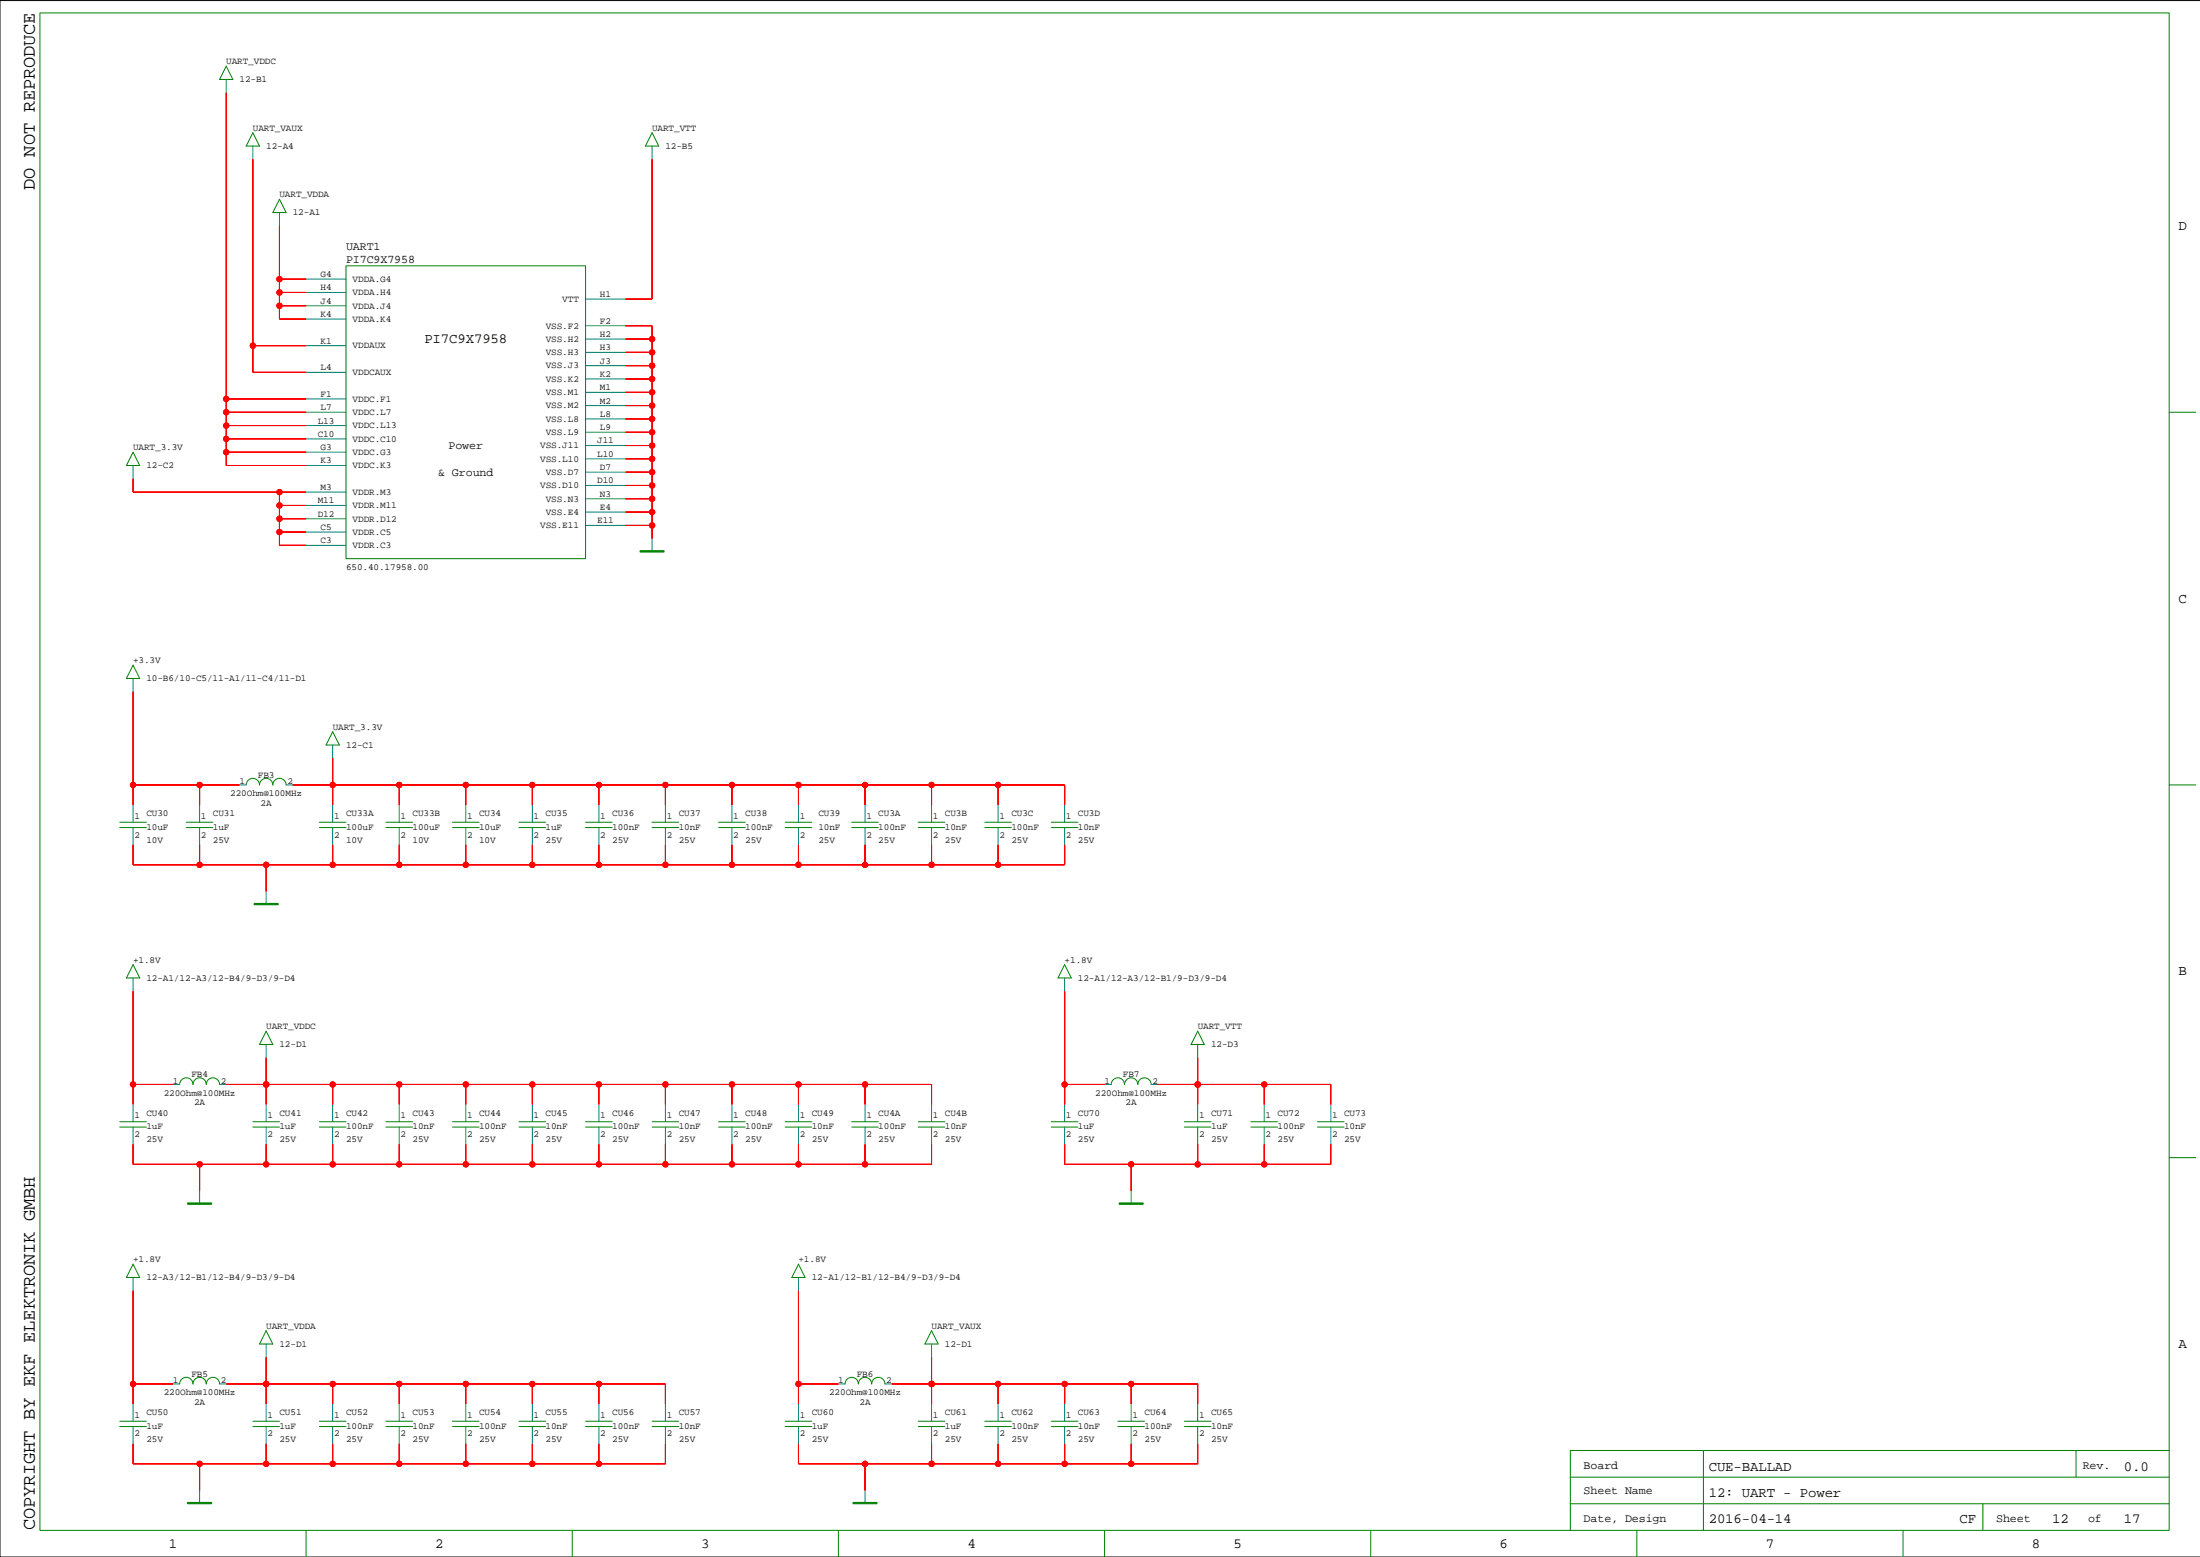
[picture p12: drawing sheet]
<svg xmlns="http://www.w3.org/2000/svg" width="420mm" height="297mm" viewBox="0 0 420 297" stroke-linecap="round" stroke-linejoin="round" font-family="sans-serif">
<path d="M419.9 .1h-419.9v296.9h419.9" fill="none" stroke="#000" stroke-width=".19"/>
<g fill="none" stroke="#008200" stroke-width=".19">
<path d="M7.6 2.5h406.3v289.5h-406.3zM43.2 12.6l1.2 2.6h-2.5zM48.2 25.3l1.3 2.6h-2.5zM53.3 38l1.3 2.6h-2.5zM124.4 25.3l1.3 2.6h-2.5zM413.9 78.6h5.1M25.4 86.3l1.3 2.5h-2.6zM25.4 126.9l1.3 2.5h-2.6zM63.5 139.6l1.3 2.5h-2.6zM413.9 149.8h5.1M25.4 184l1.3 2.6h-2.6zM50.8 196.7l1.3 2.6h-2.6z"/>
<path d="M203.2 184l1.2 2.6h-2.5zM228.5 196.7l1.3 2.6h-2.5zM413.9 220.9h5.1M25.4 241.2l1.3 2.5h-2.6zM50.8 253.9l1.3 2.5h-2.6zM152.4 241.2l1.2 2.5h-2.5zM177.8 253.9l1.2 2.5h-2.5zM325 276.7v15.3M396.1 276.7v5.1M413.9 276.7h-114.2v15.3M58.4 292v5M109.2 292v5"/>
<path d="M160 292v5M210.8 292v5M261.6 292v5M299.7 281.8h114.2M299.7 286.9h114.2M312.3 292v5M363.1 292v5M378.4 286.9v5.1"/>
</g>
<g fill="none" stroke="#008080" stroke-width=".19">
<path d="M43.2 15.2v2.5M48.2 27.9v2.5M124.4 27.9v2.5M53.3 40.6v2.5M58.4 53.3h7.6M58.4 55.8h7.6M58.4 58.3h7.6M111.7 57.1h7.7M58.4 66h7.6M58.4 71h7.6M58.4 76.1h7.6M58.4 78.6h7.6"/>
<path d="M58.4 60.9h7.6M111.7 62.1h7.7M111.7 64.7h7.7M111.7 67.2h7.7M111.7 69.8h7.7M111.7 72.3h7.7M111.7 74.8h7.7M111.7 77.4h7.7M111.7 79.9h7.7M25.4 88.8v2.5M58.4 83.7h7.6M58.4 86.3h7.6"/>
<path d="M58.4 88.8h7.6M58.4 93.9h7.6M58.4 96.4h7.6M58.4 99h7.6M58.4 81.2h7.6M111.7 82.5h7.7M111.7 85h7.7M111.7 87.5h7.7M111.7 90.1h7.7M111.7 92.6h7.7M111.7 95.2h7.7M111.7 97.7h7.7"/>
<path d="M58.4 101.5h7.6M58.4 104h7.6M111.7 100.2h7.7M124.4 102.8v2.3M25.4 129.4v2.6M25.4 153.6v3.3M25.4 157.9v3.3M38.1 153.6v3.3M38.1 157.9v3.3M45.7 149.8h1.3M54.6 149.8h1.3M63.5 142.1v2.6"/>
<path d="M63.5 153.6v3.3M63.5 157.9v3.3M76.2 153.6v3.3M76.2 157.9v3.3M88.9 153.6v3.3M88.9 157.9v3.3M101.6 153.6v3.3M101.6 157.9v3.3M114.3 153.6v3.3M114.3 157.9v3.3M127 153.6v3.3M127 157.9v3.3"/>
<path d="M139.7 153.6v3.3M139.7 157.9v3.3M152.4 153.6v3.3M152.4 157.9v3.3M165.1 153.6v3.3M165.1 157.9v3.3M177.8 153.6v3.3M177.8 157.9v3.3M190.5 153.6v3.3M190.5 157.9v3.3M203.2 153.6v3.3M203.2 157.9v3.3"/>
<path d="M50.8 170.1v2.3M25.4 186.6v2.5M50.8 199.3v2.5M203.2 186.6v2.5M228.5 199.3v2.5M25.4 210.7v3.3M25.4 215v3.3M33 206.9h1.3M41.9 206.9h1.3M50.8 210.7v3.3M50.8 215v3.3M63.5 210.7v3.3"/>
<path d="M63.5 215v3.3M76.2 210.7v3.3M76.2 215v3.3M88.9 210.7v3.3M88.9 215v3.3M101.6 210.7v3.3M101.6 215v3.3M114.3 210.7v3.3M114.3 215v3.3M127 210.7v3.3M127 215v3.3M139.7 210.7v3.3"/>
<path d="M139.7 215v3.3M152.4 210.7v3.3M152.4 215v3.3M165.1 210.7v3.3M165.1 215v3.3M177.8 210.7v3.3M177.8 215v3.3M203.2 210.7v3.3M203.2 215v3.3M210.8 206.9h1.2M219.7 206.9h1.2M228.5 210.7v3.3"/>
<path d="M228.5 215v3.3M241.2 210.7v3.3M241.2 215v3.3M253.9 210.7v3.3M253.9 215v3.3M38.1 227.2v2.3M215.9 227.2v2.3M25.4 243.7v2.6M50.8 256.4v2.5M152.4 243.7v2.6M177.8 256.4v2.5M25.4 267.8v3.3"/>
<path d="M25.4 272.2v3.3M33 264h1.3M41.9 264h1.3M50.8 267.8v3.3M50.8 272.2v3.3M63.5 267.8v3.3M63.5 272.2v3.3M76.2 267.8v3.3M76.2 272.2v3.3M88.9 267.8v3.3M88.9 272.2v3.3M101.6 267.8v3.3"/>
<path d="M101.6 272.2v3.3M114.3 267.8v3.3M114.3 272.2v3.3M127 267.8v3.3M127 272.2v3.3M152.4 267.8v3.3M152.4 272.2v3.3M160 264h1.3M168.9 264h1.2M177.8 267.8v3.3M177.8 272.2v3.3M190.5 267.8v3.3"/>
<path d="M190.5 272.2v3.3M203.2 267.8v3.3M203.2 272.2v3.3M215.9 267.8v3.3M215.9 272.2v3.3M228.5 267.8v3.3M228.5 272.2v3.3M38.1 284.3v2.3M165.1 284.3v2.3"/>
</g>
<g fill="#008000" stroke="#008000" stroke-width=".19">
<path d="M122.1 105.1h4.6v.2h-4.6z" fill-rule="evenodd"/>
<path d="M48.5 172.4h4.6v.2h-4.6z" fill-rule="evenodd"/>
<path d="M35.8 229.5h4.6v.2h-4.6z" fill-rule="evenodd"/>
<path d="M35.8 286.6h4.6v.3h-4.6z" fill-rule="evenodd"/>
<path d="M162.8 286.6h4.5v.3h-4.5z" fill-rule="evenodd"/>
<path d="M213.6 229.5h4.5v.2h-4.5z" fill-rule="evenodd"/>
</g>
<g fill="none" stroke="#008000" stroke-width=".19">
<path d="M66 50.7h45.7v55.9h-45.7zM22.9 157.9h5M22.9 156.9h5M35.6 157.9h5M35.6 156.9h5M47 149.8a1.27 1.27 0 0 1 1.2-1.3 1.27 1.27 0 0 1 1.3 1.3 1.27 1.27 0 0 1 1.3-1.3 1.27 1.27 0 0 1 1.3 1.3 1.27 1.27 0 0 1 1.2-1.3 1.27 1.27 0 0 1 1.3 1.3M60.9 157.9h5.1M60.9 156.9h5.1M73.6 157.9h5.1M73.6 156.9h5.1M86.3 157.9h5.1M86.3 156.9h5.1"/>
<path d="M99 157.9h5.1M99 156.9h5.1M111.7 157.9h5.1M111.7 156.9h5.1M124.4 157.9h5.1M124.4 156.9h5.1M137.1 157.9h5.1M137.1 156.9h5.1M149.8 157.9h5.1M149.8 156.9h5.1M162.5 157.9h5.1M162.5 156.9h5.1"/>
<path d="M175.2 157.9h5.1M175.2 156.9h5.1M187.9 157.9h5.1M187.9 156.9h5.1M200.6 157.9h5.1M200.6 156.9h5.1M22.9 215h5M22.9 214h5M34.3 206.9a1.27 1.27 0 0 1 1.3-1.3 1.27 1.27 0 0 1 1.2 1.3 1.27 1.27 0 0 1 1.3-1.3 1.27 1.27 0 0 1 1.3 1.3 1.27 1.27 0 0 1 1.2-1.3 1.27 1.27 0 0 1 1.3 1.3M48.2 215h5.1M48.2 214h5.1M60.9 215h5.1"/>
<path d="M60.9 214h5.1M73.6 215h5.1M73.6 214h5.1M86.3 215h5.1M86.3 214h5.1M99 215h5.1M99 214h5.1M111.7 215h5.1M111.7 214h5.1M124.4 215h5.1M124.4 214h5.1M137.1 215h5.1"/>
<path d="M137.1 214h5.1M149.8 215h5.1M149.8 214h5.1M162.5 215h5.1M162.5 214h5.1M175.2 215h5.1M175.2 214h5.1M200.6 215h5.1M200.6 214h5.1M212 206.9a1.27 1.27 0 0 1 1.3-1.3 1.27 1.27 0 0 1 1.3 1.3 1.27 1.27 0 0 1 1.3-1.3 1.27 1.27 0 0 1 1.2 1.3 1.27 1.27 0 0 1 1.3-1.3 1.27 1.27 0 0 1 1.3 1.3M226 215h5.1M226 214h5.1"/>
<path d="M238.7 215h5.1M238.7 214h5.1M251.4 215h5.1M251.4 214h5.1M22.9 272.2h5M22.9 271.1h5M34.3 264a1.27 1.27 0 0 1 1.3-1.2 1.27 1.27 0 0 1 1.2 1.2 1.27 1.27 0 0 1 1.3-1.2 1.27 1.27 0 0 1 1.3 1.2 1.27 1.27 0 0 1 1.2-1.2 1.27 1.27 0 0 1 1.3 1.2M48.2 272.2h5.1M48.2 271.1h5.1M60.9 272.2h5.1M60.9 271.1h5.1M73.6 272.2h5.1"/>
<path d="M73.6 271.1h5.1M86.3 272.2h5.1M86.3 271.1h5.1M99 272.2h5.1M99 271.1h5.1M111.7 272.2h5.1M111.7 271.1h5.1M124.4 272.2h5.1M124.4 271.1h5.1M149.8 272.2h5.1M149.8 271.1h5.1M161.3 264a1.27 1.27 0 0 1 1.2-1.2 1.27 1.27 0 0 1 1.3 1.2 1.27 1.27 0 0 1 1.3-1.2 1.27 1.27 0 0 1 1.2 1.2 1.27 1.27 0 0 1 1.3-1.2 1.27 1.27 0 0 1 1.3 1.2"/>
<path d="M175.2 272.2h5.1M175.2 271.1h5.1M187.9 272.2h5.1M187.9 271.1h5.1M200.6 272.2h5.1M200.6 271.1h5.1M213.3 272.2h5.1M213.3 271.1h5.1M226 272.2h5.1M226 271.1h5.1"/>
</g>
<g fill="#f00" stroke="#f00" stroke-width=".19">
<path d="M53.3 104h5.1z" fill-rule="evenodd"/>
<path d="M53.3 101.5v2.5z" fill-rule="evenodd"/>
<path d="M53.3 96.4h5.1z" fill-rule="evenodd"/>
<path d="M25.4 91.3v2.6z" fill-rule="evenodd"/>
<path d="M25.4 93.9h27.9z" fill-rule="evenodd"/>
<path d="M53.3 93.9h5.1z" fill-rule="evenodd"/>
<path d="M53.3 93.9v2.5z" fill-rule="evenodd"/>
<path d="M53.3 96.4v2.6z" fill-rule="evenodd"/>
<path d="M53.3 99h5.1z" fill-rule="evenodd"/>
<path d="M53.3 99v2.5z" fill-rule="evenodd"/>
<path d="M53.3 101.5h5.1z" fill-rule="evenodd"/>
<path d="M124.4 100.2v2.6z" fill-rule="evenodd"/>
<path d="M119.4 64.7h5z" fill-rule="evenodd"/>
<path d="M124.4 64.7v2.5z" fill-rule="evenodd"/>
<path d="M119.4 67.2h5z" fill-rule="evenodd"/>
<path d="M124.4 67.2v2.6z" fill-rule="evenodd"/>
<path d="M119.4 69.8h5z" fill-rule="evenodd"/>
<path d="M124.4 69.8v2.5z" fill-rule="evenodd"/>
<path d="M119.4 72.3h5z" fill-rule="evenodd"/>
<path d="M124.4 72.3v2.5z" fill-rule="evenodd"/>
<path d="M119.4 62.1h5z" fill-rule="evenodd"/>
<path d="M124.4 62.1v2.6z" fill-rule="evenodd"/>
<path d="M119.4 74.8h5z" fill-rule="evenodd"/>
<path d="M124.4 74.8v2.6z" fill-rule="evenodd"/>
<path d="M119.4 77.4h5z" fill-rule="evenodd"/>
<path d="M124.4 77.4v2.5z" fill-rule="evenodd"/>
<path d="M119.4 79.9h5z" fill-rule="evenodd"/>
<path d="M124.4 79.9v2.6z" fill-rule="evenodd"/>
<path d="M119.4 82.5h5z" fill-rule="evenodd"/>
<path d="M124.4 82.5v2.5z" fill-rule="evenodd"/>
<path d="M119.4 85h5z" fill-rule="evenodd"/>
<path d="M124.4 85v2.5z" fill-rule="evenodd"/>
<path d="M119.4 87.5h5z" fill-rule="evenodd"/>
<path d="M124.4 87.5v2.6z" fill-rule="evenodd"/>
<path d="M119.4 90.1h5z" fill-rule="evenodd"/>
<path d="M124.4 90.1v2.5z" fill-rule="evenodd"/>
<path d="M119.4 92.6h5z" fill-rule="evenodd"/>
<path d="M124.4 92.6v2.6z" fill-rule="evenodd"/>
<path d="M119.4 95.2h5z" fill-rule="evenodd"/>
<path d="M124.4 95.2v2.5z" fill-rule="evenodd"/>
<path d="M119.4 97.7h5z" fill-rule="evenodd"/>
<path d="M124.4 97.7v2.5z" fill-rule="evenodd"/>
<path d="M119.4 100.2h5z" fill-rule="evenodd"/>
<path d="M53.3 58.3h5.1z" fill-rule="evenodd"/>
<path d="M53.3 58.3v2.6z" fill-rule="evenodd"/>
<path d="M53.3 55.8h5.1z" fill-rule="evenodd"/>
<path d="M53.3 55.8v2.5z" fill-rule="evenodd"/>
<path d="M53.3 53.3h5.1z" fill-rule="evenodd"/>
<path d="M53.3 53.3v2.5z" fill-rule="evenodd"/>
<path d="M53.3 43.1v10.2z" fill-rule="evenodd"/>
<path d="M53.3 60.9h5.1z" fill-rule="evenodd"/>
<path d="M124.4 30.4v26.7z" fill-rule="evenodd"/>
<path d="M119.4 57.1h5z" fill-rule="evenodd"/>
<path d="M43.2 17.7v58.4z" fill-rule="evenodd"/>
<path d="M43.2 78.6h15.2z" fill-rule="evenodd"/>
<path d="M43.2 78.6v2.6z" fill-rule="evenodd"/>
<path d="M43.2 81.2h15.2z" fill-rule="evenodd"/>
<path d="M43.2 81.2v2.5z" fill-rule="evenodd"/>
<path d="M43.2 83.7h15.2z" fill-rule="evenodd"/>
<path d="M43.2 83.7v2.6z" fill-rule="evenodd"/>
<path d="M43.2 86.3h15.2z" fill-rule="evenodd"/>
<path d="M43.2 86.3v2.5z" fill-rule="evenodd"/>
<path d="M43.2 88.8h15.2z" fill-rule="evenodd"/>
<path d="M43.2 76.1v2.5z" fill-rule="evenodd"/>
<path d="M43.2 76.1h15.2z" fill-rule="evenodd"/>
<path d="M48.2 66h10.2z" fill-rule="evenodd"/>
<path d="M48.2 66v5z" fill-rule="evenodd"/>
<path d="M48.2 71h10.2z" fill-rule="evenodd"/>
<path d="M48.2 30.4v35.6z" fill-rule="evenodd"/>
<path d="M25.4 132v17.8z" fill-rule="evenodd"/>
<path d="M38.1 149.8v3.8z" fill-rule="evenodd"/>
<path d="M25.4 149.8h12.7z" fill-rule="evenodd"/>
<path d="M38.1 149.8h7.6z" fill-rule="evenodd"/>
<path d="M25.4 149.8v3.8z" fill-rule="evenodd"/>
<path d="M25.4 189.1v17.8z" fill-rule="evenodd"/>
<path d="M25.4 206.9v3.8z" fill-rule="evenodd"/>
<path d="M25.4 206.9h7.6z" fill-rule="evenodd"/>
<path d="M25.4 246.3v17.7z" fill-rule="evenodd"/>
<path d="M25.4 264v3.8z" fill-rule="evenodd"/>
<path d="M25.4 264h7.6z" fill-rule="evenodd"/>
<path d="M152.4 264v3.8z" fill-rule="evenodd"/>
<path d="M152.4 264h7.6z" fill-rule="evenodd"/>
<path d="M152.4 246.3v17.7z" fill-rule="evenodd"/>
<path d="M190.5 275.5v3.8z" fill-rule="evenodd"/>
<path d="M177.8 275.5v3.8z" fill-rule="evenodd"/>
<path d="M165.1 279.3v5z" fill-rule="evenodd"/>
<path d="M152.4 275.5v3.8z" fill-rule="evenodd"/>
<path d="M152.4 279.3h12.7z" fill-rule="evenodd"/>
<path d="M165.1 279.3h12.7z" fill-rule="evenodd"/>
<path d="M177.8 279.3h12.7z" fill-rule="evenodd"/>
<path d="M190.5 279.3h12.7z" fill-rule="evenodd"/>
<path d="M215.9 275.5v3.8z" fill-rule="evenodd"/>
<path d="M228.5 275.5v3.8z" fill-rule="evenodd"/>
<path d="M215.9 279.3h12.6z" fill-rule="evenodd"/>
<path d="M203.2 279.3h12.7z" fill-rule="evenodd"/>
<path d="M203.2 275.5v3.8z" fill-rule="evenodd"/>
<path d="M228.5 264v3.8z" fill-rule="evenodd"/>
<path d="M215.9 264h12.6z" fill-rule="evenodd"/>
<path d="M203.2 264v3.8z" fill-rule="evenodd"/>
<path d="M190.5 264v3.8z" fill-rule="evenodd"/>
<path d="M177.8 264v3.8z" fill-rule="evenodd"/>
<path d="M170.1 264h7.7z" fill-rule="evenodd"/>
<path d="M177.8 258.9v5.1z" fill-rule="evenodd"/>
<path d="M177.8 264h12.7z" fill-rule="evenodd"/>
<path d="M190.5 264h12.7z" fill-rule="evenodd"/>
<path d="M203.2 264h12.7z" fill-rule="evenodd"/>
<path d="M215.9 264v3.8z" fill-rule="evenodd"/>
<path d="M203.2 189.1v17.8z" fill-rule="evenodd"/>
<path d="M203.2 206.9v3.8z" fill-rule="evenodd"/>
<path d="M203.2 206.9h7.6z" fill-rule="evenodd"/>
<path d="M241.2 218.3v3.8z" fill-rule="evenodd"/>
<path d="M228.5 218.3v3.8z" fill-rule="evenodd"/>
<path d="M215.9 222.1v5.1z" fill-rule="evenodd"/>
<path d="M203.2 218.3v3.8z" fill-rule="evenodd"/>
<path d="M203.2 222.1h12.7z" fill-rule="evenodd"/>
<path d="M215.9 222.1h12.6z" fill-rule="evenodd"/>
<path d="M228.5 222.1h12.7z" fill-rule="evenodd"/>
<path d="M241.2 222.1h12.7z" fill-rule="evenodd"/>
<path d="M253.9 218.3v3.8z" fill-rule="evenodd"/>
<path d="M241.2 206.9v3.8z" fill-rule="evenodd"/>
<path d="M220.9 206.9h7.6z" fill-rule="evenodd"/>
<path d="M228.5 201.8v5.1z" fill-rule="evenodd"/>
<path d="M228.5 206.9v3.8z" fill-rule="evenodd"/>
<path d="M228.5 206.9h12.7z" fill-rule="evenodd"/>
<path d="M241.2 206.9h12.7z" fill-rule="evenodd"/>
<path d="M253.9 206.9v3.8z" fill-rule="evenodd"/>
<path d="M101.6 279.3h12.7z" fill-rule="evenodd"/>
<path d="M127 275.5v3.8z" fill-rule="evenodd"/>
<path d="M114.3 279.3h12.7z" fill-rule="evenodd"/>
<path d="M114.3 275.5v3.8z" fill-rule="evenodd"/>
<path d="M88.9 275.5v3.8z" fill-rule="evenodd"/>
<path d="M76.2 275.5v3.8z" fill-rule="evenodd"/>
<path d="M63.5 275.5v3.8z" fill-rule="evenodd"/>
<path d="M50.8 275.5v3.8z" fill-rule="evenodd"/>
<path d="M38.1 279.3v5z" fill-rule="evenodd"/>
<path d="M25.4 275.5v3.8z" fill-rule="evenodd"/>
<path d="M25.4 279.3h12.7z" fill-rule="evenodd"/>
<path d="M38.1 279.3h12.7z" fill-rule="evenodd"/>
<path d="M50.8 279.3h12.7z" fill-rule="evenodd"/>
<path d="M63.5 279.3h12.7z" fill-rule="evenodd"/>
<path d="M76.2 279.3h12.7z" fill-rule="evenodd"/>
<path d="M88.9 279.3h12.7z" fill-rule="evenodd"/>
<path d="M101.6 275.5v3.8z" fill-rule="evenodd"/>
<path d="M114.3 264v3.8z" fill-rule="evenodd"/>
<path d="M101.6 264h12.7z" fill-rule="evenodd"/>
<path d="M114.3 264h12.7z" fill-rule="evenodd"/>
<path d="M127 264v3.8z" fill-rule="evenodd"/>
<path d="M101.6 264v3.8z" fill-rule="evenodd"/>
<path d="M88.9 264h12.7z" fill-rule="evenodd"/>
<path d="M88.9 264v3.8z" fill-rule="evenodd"/>
<path d="M76.2 264h12.7z" fill-rule="evenodd"/>
<path d="M76.2 264v3.8z" fill-rule="evenodd"/>
<path d="M63.5 264h12.7z" fill-rule="evenodd"/>
<path d="M63.5 264v3.8z" fill-rule="evenodd"/>
<path d="M50.8 264h12.7z" fill-rule="evenodd"/>
<path d="M50.8 264v3.8z" fill-rule="evenodd"/>
<path d="M43.2 264h7.6z" fill-rule="evenodd"/>
<path d="M50.8 258.9v5.1z" fill-rule="evenodd"/>
<path d="M165.1 218.3v3.8z" fill-rule="evenodd"/>
<path d="M152.4 222.1h12.7z" fill-rule="evenodd"/>
<path d="M165.1 222.1h12.7z" fill-rule="evenodd"/>
<path d="M177.8 218.3v3.8z" fill-rule="evenodd"/>
<path d="M114.3 218.3v3.8z" fill-rule="evenodd"/>
<path d="M101.6 218.3v3.8z" fill-rule="evenodd"/>
<path d="M88.9 218.3v3.8z" fill-rule="evenodd"/>
<path d="M76.2 218.3v3.8z" fill-rule="evenodd"/>
<path d="M63.5 218.3v3.8z" fill-rule="evenodd"/>
<path d="M50.8 218.3v3.8z" fill-rule="evenodd"/>
<path d="M38.1 222.1v5.1z" fill-rule="evenodd"/>
<path d="M25.4 218.3v3.8z" fill-rule="evenodd"/>
<path d="M25.4 222.1h12.7z" fill-rule="evenodd"/>
<path d="M38.1 222.1h12.7z" fill-rule="evenodd"/>
<path d="M50.8 222.1h12.7z" fill-rule="evenodd"/>
<path d="M63.5 222.1h12.7z" fill-rule="evenodd"/>
<path d="M76.2 222.1h12.7z" fill-rule="evenodd"/>
<path d="M88.9 222.1h12.7z" fill-rule="evenodd"/>
<path d="M101.6 222.1h12.7z" fill-rule="evenodd"/>
<path d="M114.3 222.1h12.7z" fill-rule="evenodd"/>
<path d="M152.4 218.3v3.8z" fill-rule="evenodd"/>
<path d="M139.7 222.1h12.7z" fill-rule="evenodd"/>
<path d="M139.7 218.3v3.8z" fill-rule="evenodd"/>
<path d="M127 222.1h12.7z" fill-rule="evenodd"/>
<path d="M127 218.3v3.8z" fill-rule="evenodd"/>
<path d="M165.1 206.9v3.8z" fill-rule="evenodd"/>
<path d="M177.8 206.9v3.8z" fill-rule="evenodd"/>
<path d="M165.1 206.9h12.7z" fill-rule="evenodd"/>
<path d="M152.4 206.9h12.7z" fill-rule="evenodd"/>
<path d="M43.2 206.9h7.6z" fill-rule="evenodd"/>
<path d="M50.8 201.8v5.1z" fill-rule="evenodd"/>
<path d="M50.8 206.9v3.8z" fill-rule="evenodd"/>
<path d="M50.8 206.9h12.7z" fill-rule="evenodd"/>
<path d="M63.5 206.9v3.8z" fill-rule="evenodd"/>
<path d="M63.5 206.9h12.7z" fill-rule="evenodd"/>
<path d="M76.2 206.9v3.8z" fill-rule="evenodd"/>
<path d="M76.2 206.9h12.7z" fill-rule="evenodd"/>
<path d="M88.9 206.9v3.8z" fill-rule="evenodd"/>
<path d="M88.9 206.9h12.7z" fill-rule="evenodd"/>
<path d="M101.6 206.9v3.8z" fill-rule="evenodd"/>
<path d="M101.6 206.9h12.7z" fill-rule="evenodd"/>
<path d="M114.3 206.9v3.8z" fill-rule="evenodd"/>
<path d="M114.3 206.9h12.7z" fill-rule="evenodd"/>
<path d="M127 206.9v3.8z" fill-rule="evenodd"/>
<path d="M127 206.9h12.7z" fill-rule="evenodd"/>
<path d="M139.7 206.9v3.8z" fill-rule="evenodd"/>
<path d="M139.7 206.9h12.7z" fill-rule="evenodd"/>
<path d="M152.4 206.9v3.8z" fill-rule="evenodd"/>
<path d="M76.2 161.2v3.8z" fill-rule="evenodd"/>
<path d="M63.5 165h12.7z" fill-rule="evenodd"/>
<path d="M63.5 161.2v3.8z" fill-rule="evenodd"/>
<path d="M25.4 161.2v3.8z" fill-rule="evenodd"/>
<path d="M25.4 165h12.7z" fill-rule="evenodd"/>
<path d="M38.1 161.2v3.8z" fill-rule="evenodd"/>
<path d="M38.1 165h12.7z" fill-rule="evenodd"/>
<path d="M50.8 165v5.1z" fill-rule="evenodd"/>
<path d="M50.8 165h12.7z" fill-rule="evenodd"/>
<path d="M76.2 165h12.7z" fill-rule="evenodd"/>
<path d="M88.9 161.2v3.8z" fill-rule="evenodd"/>
<path d="M88.9 165h12.7z" fill-rule="evenodd"/>
<path d="M101.6 161.2v3.8z" fill-rule="evenodd"/>
<path d="M101.6 165h12.7z" fill-rule="evenodd"/>
<path d="M114.3 161.2v3.8z" fill-rule="evenodd"/>
<path d="M127 161.2v3.8z" fill-rule="evenodd"/>
<path d="M139.7 161.2v3.8z" fill-rule="evenodd"/>
<path d="M152.4 161.2v3.8z" fill-rule="evenodd"/>
<path d="M165.1 161.2v3.8z" fill-rule="evenodd"/>
<path d="M177.8 161.2v3.8z" fill-rule="evenodd"/>
<path d="M203.2 161.2v3.8z" fill-rule="evenodd"/>
<path d="M190.5 165h12.7z" fill-rule="evenodd"/>
<path d="M190.5 161.2v3.8z" fill-rule="evenodd"/>
<path d="M177.8 165h12.7z" fill-rule="evenodd"/>
<path d="M165.1 165h12.7z" fill-rule="evenodd"/>
<path d="M152.4 165h12.7z" fill-rule="evenodd"/>
<path d="M139.7 165h12.7z" fill-rule="evenodd"/>
<path d="M127 165h12.7z" fill-rule="evenodd"/>
<path d="M114.3 165h12.7z" fill-rule="evenodd"/>
<path d="M76.2 149.8v3.8z" fill-rule="evenodd"/>
<path d="M63.5 149.8h12.7z" fill-rule="evenodd"/>
<path d="M203.2 149.8v3.8z" fill-rule="evenodd"/>
<path d="M190.5 149.8h12.7z" fill-rule="evenodd"/>
<path d="M88.9 149.8v3.8z" fill-rule="evenodd"/>
<path d="M76.2 149.8h12.7z" fill-rule="evenodd"/>
<path d="M101.6 149.8v3.8z" fill-rule="evenodd"/>
<path d="M101.6 149.8h12.7z" fill-rule="evenodd"/>
<path d="M114.3 149.8v3.8z" fill-rule="evenodd"/>
<path d="M88.9 149.8h12.7z" fill-rule="evenodd"/>
<path d="M127 149.8v3.8z" fill-rule="evenodd"/>
<path d="M127 149.8h12.7z" fill-rule="evenodd"/>
<path d="M139.7 149.8v3.8z" fill-rule="evenodd"/>
<path d="M114.3 149.8h12.7z" fill-rule="evenodd"/>
<path d="M152.4 149.8v3.8z" fill-rule="evenodd"/>
<path d="M139.7 149.8h12.7z" fill-rule="evenodd"/>
<path d="M165.1 149.8v3.8z" fill-rule="evenodd"/>
<path d="M152.4 149.8h12.7z" fill-rule="evenodd"/>
<path d="M177.8 149.8v3.8z" fill-rule="evenodd"/>
<path d="M165.1 149.8h12.7z" fill-rule="evenodd"/>
<path d="M190.5 149.8v3.8z" fill-rule="evenodd"/>
<path d="M177.8 149.8h12.7z" fill-rule="evenodd"/>
<path d="M63.5 144.7v5.1z" fill-rule="evenodd"/>
<path d="M55.9 149.8h7.6z" fill-rule="evenodd"/>
<path d="M63.5 149.8v3.8z" fill-rule="evenodd"/>
<circle cx="53.3" cy="93.9" r=".51"/>
<circle cx="53.3" cy="96.4" r=".51"/>
<circle cx="53.3" cy="99" r=".51"/>
<circle cx="53.3" cy="101.5" r=".51"/>
<circle cx="124.4" cy="67.2" r=".51"/>
<circle cx="124.4" cy="69.8" r=".51"/>
<circle cx="124.4" cy="72.3" r=".51"/>
<circle cx="124.4" cy="64.7" r=".51"/>
<circle cx="124.4" cy="74.8" r=".51"/>
<circle cx="124.4" cy="77.4" r=".51"/>
<circle cx="124.4" cy="79.9" r=".51"/>
<circle cx="124.4" cy="82.5" r=".51"/>
<circle cx="124.4" cy="85" r=".51"/>
<circle cx="124.4" cy="87.5" r=".51"/>
<circle cx="124.4" cy="90.1" r=".51"/>
<circle cx="124.4" cy="92.6" r=".51"/>
<circle cx="124.4" cy="95.2" r=".51"/>
<circle cx="124.4" cy="97.7" r=".51"/>
<circle cx="124.4" cy="100.2" r=".51"/>
<circle cx="53.3" cy="58.3" r=".51"/>
<circle cx="53.3" cy="55.8" r=".51"/>
<circle cx="53.3" cy="53.3" r=".51"/>
<circle cx="43.2" cy="81.2" r=".51"/>
<circle cx="43.2" cy="83.7" r=".51"/>
<circle cx="43.2" cy="86.3" r=".51"/>
<circle cx="43.2" cy="78.6" r=".51"/>
<circle cx="43.2" cy="76.1" r=".51"/>
<circle cx="48.2" cy="66" r=".51"/>
<circle cx="38.1" cy="149.8" r=".51"/>
<circle cx="25.4" cy="149.8" r=".51"/>
<circle cx="25.4" cy="206.9" r=".51"/>
<circle cx="25.4" cy="264" r=".51"/>
<circle cx="152.4" cy="264" r=".51"/>
<circle cx="165.1" cy="279.3" r=".51"/>
<circle cx="177.8" cy="279.3" r=".51"/>
<circle cx="190.5" cy="279.3" r=".51"/>
<circle cx="215.9" cy="279.3" r=".51"/>
<circle cx="203.2" cy="279.3" r=".51"/>
<circle cx="177.8" cy="264" r=".51"/>
<circle cx="190.5" cy="264" r=".51"/>
<circle cx="203.2" cy="264" r=".51"/>
<circle cx="215.9" cy="264" r=".51"/>
<circle cx="203.2" cy="206.9" r=".51"/>
<circle cx="215.9" cy="222.1" r=".51"/>
<circle cx="228.5" cy="222.1" r=".51"/>
<circle cx="241.2" cy="222.1" r=".51"/>
<circle cx="228.5" cy="206.9" r=".51"/>
<circle cx="241.2" cy="206.9" r=".51"/>
<circle cx="114.3" cy="279.3" r=".51"/>
<circle cx="38.1" cy="279.3" r=".51"/>
<circle cx="50.8" cy="279.3" r=".51"/>
<circle cx="63.5" cy="279.3" r=".51"/>
<circle cx="76.2" cy="279.3" r=".51"/>
<circle cx="88.9" cy="279.3" r=".51"/>
<circle cx="101.6" cy="279.3" r=".51"/>
<circle cx="114.3" cy="264" r=".51"/>
<circle cx="101.6" cy="264" r=".51"/>
<circle cx="88.9" cy="264" r=".51"/>
<circle cx="76.2" cy="264" r=".51"/>
<circle cx="63.5" cy="264" r=".51"/>
<circle cx="50.8" cy="264" r=".51"/>
<circle cx="165.1" cy="222.1" r=".51"/>
<circle cx="38.1" cy="222.1" r=".51"/>
<circle cx="50.8" cy="222.1" r=".51"/>
<circle cx="63.5" cy="222.1" r=".51"/>
<circle cx="76.2" cy="222.1" r=".51"/>
<circle cx="88.9" cy="222.1" r=".51"/>
<circle cx="101.6" cy="222.1" r=".51"/>
<circle cx="114.3" cy="222.1" r=".51"/>
<circle cx="152.4" cy="222.1" r=".51"/>
<circle cx="139.7" cy="222.1" r=".51"/>
<circle cx="127" cy="222.1" r=".51"/>
<circle cx="165.1" cy="206.9" r=".51"/>
<circle cx="50.8" cy="206.9" r=".51"/>
<circle cx="63.5" cy="206.9" r=".51"/>
<circle cx="76.2" cy="206.9" r=".51"/>
<circle cx="88.9" cy="206.9" r=".51"/>
<circle cx="101.6" cy="206.9" r=".51"/>
<circle cx="114.3" cy="206.9" r=".51"/>
<circle cx="127" cy="206.9" r=".51"/>
<circle cx="139.7" cy="206.9" r=".51"/>
<circle cx="152.4" cy="206.9" r=".51"/>
<circle cx="38.1" cy="165" r=".51"/>
<circle cx="50.8" cy="165" r=".51"/>
<circle cx="63.5" cy="165" r=".51"/>
<circle cx="76.2" cy="165" r=".51"/>
<circle cx="88.9" cy="165" r=".51"/>
<circle cx="101.6" cy="165" r=".51"/>
<circle cx="190.5" cy="165" r=".51"/>
<circle cx="177.8" cy="165" r=".51"/>
<circle cx="165.1" cy="165" r=".51"/>
<circle cx="152.4" cy="165" r=".51"/>
<circle cx="139.7" cy="165" r=".51"/>
<circle cx="114.3" cy="165" r=".51"/>
<circle cx="127" cy="165" r=".51"/>
<circle cx="76.2" cy="149.8" r=".51"/>
<circle cx="88.9" cy="149.8" r=".51"/>
<circle cx="101.6" cy="149.8" r=".51"/>
<circle cx="114.3" cy="149.8" r=".51"/>
<circle cx="127" cy="149.8" r=".51"/>
<circle cx="139.7" cy="149.8" r=".51"/>
<circle cx="152.4" cy="149.8" r=".51"/>
<circle cx="165.1" cy="149.8" r=".51"/>
<circle cx="177.8" cy="149.8" r=".51"/>
<circle cx="190.5" cy="149.8" r=".51"/>
<circle cx="63.5" cy="149.8" r=".51"/>
</g>
<g fill="none" stroke="#f00" stroke-width=".19">
<path d="M43.2 17.7v71.1h15.2M48.2 30.4v40.6h10.2M124.4 30.4v26.7h-5M53.3 43.1v17.8h5.1M53.3 58.3h5.1M53.3 55.8h5.1M53.3 53.3h5.1M43.2 78.6h15.2M43.2 76.1h15.2M48.2 66h10.2M119.4 62.1h5v40.7M119.4 64.7h5"/>
<path d="M119.4 67.2h5M119.4 69.8h5M119.4 72.3h5M119.4 74.8h5M119.4 77.4h5M119.4 79.9h5M25.4 91.3v2.6h33M43.2 81.2h15.2M43.2 83.7h15.2M43.2 86.3h15.2M53.3 93.9v10.1h5.1M53.3 96.4h5.1"/>
<path d="M53.3 99h5.1M119.4 82.5h5M119.4 85h5M119.4 87.5h5M119.4 90.1h5M119.4 92.6h5M119.4 95.2h5M119.4 97.7h5M53.3 101.5h5.1M119.4 100.2h5M25.4 132v21.6M25.4 149.8h20.3"/>
<path d="M38.1 149.8v3.8M55.9 149.8h147.3v3.8M63.5 144.7v8.9M76.2 149.8v3.8M88.9 149.8v3.8M101.6 149.8v3.8M114.3 149.8v3.8M127 149.8v3.8M139.7 149.8v3.8M152.4 149.8v3.8M165.1 149.8v3.8M177.8 149.8v3.8"/>
<path d="M190.5 149.8v3.8M25.4 161.2v3.8h177.8v-3.8M38.1 161.2v3.8M50.8 165v5.1M63.5 161.2v3.8M76.2 161.2v3.8M88.9 161.2v3.8M101.6 161.2v3.8M114.3 161.2v3.8M127 161.2v3.8M139.7 161.2v3.8M152.4 161.2v3.8"/>
<path d="M165.1 161.2v3.8M177.8 161.2v3.8M190.5 161.2v3.8M25.4 189.1v21.6M203.2 189.1v21.6M25.4 218.3v3.8h152.4v-3.8M25.4 206.9h7.6M43.2 206.9h134.6v3.8M50.8 206.9h.1M50.8 201.8v8.9M50.8 218.3v3.8M63.5 206.9v3.8"/>
<path d="M63.5 218.3v3.8M76.2 206.9v3.8M76.2 218.3v3.8M88.9 206.9v3.8M88.9 218.3v3.8M101.6 206.9v3.8M101.6 218.3v3.8M114.3 206.9v3.8M114.3 218.3v3.8M127 206.9v3.8M127 218.3v3.8M139.7 206.9v3.8"/>
<path d="M139.7 218.3v3.8M152.4 206.9v3.8M152.4 218.3v3.8M165.1 206.9v3.8M165.1 218.3v3.8M203.2 206.9h7.6M203.2 218.3v3.8h50.7v-3.8M220.9 206.9h33v3.8M228.5 206.9h.1M228.5 201.8v8.9M228.5 218.3v3.8M241.2 206.9v3.8"/>
<path d="M241.2 218.3v3.8M38.1 222.1v5.1M215.9 222.1v5.1M25.4 246.3v21.5M50.8 258.9v8.9M152.4 246.3v21.5M177.8 258.9v8.9M25.4 275.5v3.8h101.6v-3.8M25.4 264h7.6M38.1 279.3v5M43.2 264h83.8v3.8M50.8 264h.1"/>
<path d="M50.8 275.5v3.8M63.5 264v3.8M63.5 275.5v3.8M76.2 264v3.8M76.2 275.5v3.8M88.9 264v3.8M88.9 275.5v3.8M101.6 264v3.8M101.6 275.5v3.8M114.3 264v3.8M114.3 275.5v3.8M152.4 264h7.6"/>
<path d="M152.4 275.5v3.8h76.1v-3.8M165.1 279.3v5M170.1 264h58.4v3.8M177.8 264h.1M177.8 275.5v3.8M190.5 264v3.8M190.5 275.5v3.8M203.2 264v3.8M203.2 275.5v3.8M215.9 264v3.8M215.9 275.5v3.8"/>
<circle cx="53.3" cy="58.3" r=".51"/>
<circle cx="53.3" cy="55.8" r=".51"/>
<circle cx="53.3" cy="53.3" r=".51"/>
<circle cx="43.2" cy="78.6" r=".51"/>
<circle cx="43.2" cy="76.1" r=".51"/>
<circle cx="48.2" cy="66" r=".51"/>
<circle cx="124.4" cy="77.4" r=".51"/>
<circle cx="124.4" cy="64.7" r=".51"/>
<circle cx="124.4" cy="72.3" r=".51"/>
<circle cx="124.4" cy="79.9" r=".51"/>
<circle cx="124.4" cy="69.8" r=".51"/>
<circle cx="124.4" cy="74.8" r=".51"/>
<circle cx="124.4" cy="67.2" r=".51"/>
<circle cx="43.2" cy="86.3" r=".51"/>
<circle cx="43.2" cy="81.2" r=".51"/>
<circle cx="43.2" cy="83.7" r=".51"/>
<circle cx="53.3" cy="93.9" r=".51"/>
<circle cx="53.3" cy="99" r=".51"/>
<circle cx="53.3" cy="96.4" r=".51"/>
<circle cx="124.4" cy="92.6" r=".51"/>
<circle cx="124.4" cy="85" r=".51"/>
<circle cx="124.4" cy="87.5" r=".51"/>
<circle cx="124.4" cy="90.1" r=".51"/>
<circle cx="124.4" cy="82.5" r=".51"/>
<circle cx="124.4" cy="97.7" r=".51"/>
<circle cx="124.4" cy="95.2" r=".51"/>
<circle cx="53.3" cy="101.5" r=".51"/>
<circle cx="124.4" cy="100.2" r=".51"/>
<circle cx="25.4" cy="149.8" r=".51"/>
<circle cx="38.1" cy="149.8" r=".51"/>
<circle cx="63.5" cy="149.8" r=".51"/>
<circle cx="76.2" cy="149.8" r=".51"/>
<circle cx="88.9" cy="149.8" r=".51"/>
<circle cx="101.6" cy="149.8" r=".51"/>
<circle cx="114.3" cy="149.8" r=".51"/>
<circle cx="127" cy="149.8" r=".51"/>
<circle cx="139.7" cy="149.8" r=".51"/>
<circle cx="152.4" cy="149.8" r=".51"/>
<circle cx="165.1" cy="149.8" r=".51"/>
<circle cx="177.8" cy="149.8" r=".51"/>
<circle cx="190.5" cy="149.8" r=".51"/>
<circle cx="38.1" cy="165" r=".51"/>
<circle cx="50.8" cy="165" r=".51"/>
<circle cx="63.5" cy="165" r=".51"/>
<circle cx="76.2" cy="165" r=".51"/>
<circle cx="88.9" cy="165" r=".51"/>
<circle cx="101.6" cy="165" r=".51"/>
<circle cx="114.3" cy="165" r=".51"/>
<circle cx="127" cy="165" r=".51"/>
<circle cx="139.7" cy="165" r=".51"/>
<circle cx="152.4" cy="165" r=".51"/>
<circle cx="165.1" cy="165" r=".51"/>
<circle cx="177.8" cy="165" r=".51"/>
<circle cx="190.5" cy="165" r=".51"/>
<circle cx="25.4" cy="206.9" r=".51"/>
<circle cx="50.8" cy="206.9" r=".51"/>
<circle cx="63.5" cy="206.9" r=".51"/>
<circle cx="76.2" cy="206.9" r=".51"/>
<circle cx="88.9" cy="206.9" r=".51"/>
<circle cx="101.6" cy="206.9" r=".51"/>
<circle cx="114.3" cy="206.9" r=".51"/>
<circle cx="127" cy="206.9" r=".51"/>
<circle cx="139.7" cy="206.9" r=".51"/>
<circle cx="152.4" cy="206.9" r=".51"/>
<circle cx="165.1" cy="206.9" r=".51"/>
<circle cx="203.2" cy="206.9" r=".51"/>
<circle cx="228.5" cy="206.9" r=".51"/>
<circle cx="241.2" cy="206.9" r=".51"/>
<circle cx="38.1" cy="222.1" r=".51"/>
<circle cx="50.8" cy="222.1" r=".51"/>
<circle cx="63.5" cy="222.1" r=".51"/>
<circle cx="76.2" cy="222.1" r=".51"/>
<circle cx="88.9" cy="222.1" r=".51"/>
<circle cx="101.6" cy="222.1" r=".51"/>
<circle cx="114.3" cy="222.1" r=".51"/>
<circle cx="127" cy="222.1" r=".51"/>
<circle cx="139.7" cy="222.1" r=".51"/>
<circle cx="152.4" cy="222.1" r=".51"/>
<circle cx="165.1" cy="222.1" r=".51"/>
<circle cx="215.9" cy="222.1" r=".51"/>
<circle cx="228.5" cy="222.1" r=".51"/>
<circle cx="241.2" cy="222.1" r=".51"/>
<circle cx="25.4" cy="264" r=".51"/>
<circle cx="38.1" cy="279.3" r=".51"/>
<circle cx="50.8" cy="264" r=".51"/>
<circle cx="50.8" cy="279.3" r=".51"/>
<circle cx="63.5" cy="264" r=".51"/>
<circle cx="63.5" cy="279.3" r=".51"/>
<circle cx="76.2" cy="264" r=".51"/>
<circle cx="76.2" cy="279.3" r=".51"/>
<circle cx="88.9" cy="264" r=".51"/>
<circle cx="88.9" cy="279.3" r=".51"/>
<circle cx="101.6" cy="264" r=".51"/>
<circle cx="101.6" cy="279.3" r=".51"/>
<circle cx="114.3" cy="264" r=".51"/>
<circle cx="114.3" cy="279.3" r=".51"/>
<circle cx="152.4" cy="264" r=".51"/>
<circle cx="165.1" cy="279.3" r=".51"/>
<circle cx="177.8" cy="264" r=".51"/>
<circle cx="177.8" cy="279.3" r=".51"/>
<circle cx="190.5" cy="264" r=".51"/>
<circle cx="190.5" cy="279.3" r=".51"/>
<circle cx="203.2" cy="264" r=".51"/>
<circle cx="203.2" cy="279.3" r=".51"/>
<circle cx="215.9" cy="264" r=".51"/>
<circle cx="215.9" cy="279.3" r=".51"/>
</g>
<g font-size="3.6">
<text x="6.6" y="36.2" transform="rotate(-90 6.6 36.2)">DO NOT REPRODUCE</text>
<text x="6.6" y="292" transform="rotate(-90 6.6 292)">COPYRIGHT BY EKF ELEKTRONIK GMBH</text>
</g>
<g font-size="2.7">
<text x="415.7" y="43.9">D</text>
<text x="81" y="65.5">PI7C9X7958</text>
<text x="415.7" y="115">C</text>
<text x="415.7" y="186.1">B</text>
<text x="415.7" y="257.2">A</text>
<text x="326.1" y="280.6">CUE-BALLAD</text>
<text x="405.3" y="280.6">0.0</text>
<text x="326.1" y="285.6">12: UART - Power</text>
<text x="326.1" y="290.5">2016-04-14</text>
<text x="373.9" y="290.5">CF</text>
<text x="391.6" y="290.5">12</text>
<text x="405.3" y="290.5">17</text>
<text x="32.2" y="295.3">1</text>
<text x="83" y="295.3">2</text>
<text x="133.8" y="295.3">3</text>
<text x="184.6" y="295.3">4</text>
<text x="235.4" y="295.3">5</text>
<text x="286.2" y="295.3">6</text>
<text x="337" y="295.3">7</text>
<text x="387.7" y="295.3">8</text>
</g>
<g font-size="2.2">
<text x="66" y="47.7">UART1</text>
<text x="66" y="50.2">PI7C9X7958</text>
<text x="85.6" y="85.7">Power</text>
<text x="83.6" y="90.7">&amp; Ground</text>
<text x="302.2" y="280.2">Board</text>
<text x="397.4" y="280.2">Rev.</text>
<text x="302.2" y="285">Sheet Name</text>
<text x="302.2" y="290.3">Date, Design</text>
<text x="380.9" y="290.3">Sheet</text>
<text x="398.4" y="290.3">of</text>
</g>
<g font-size="1.8">
<text x="43.2" y="12.2">UART_VDDC</text>
<text x="45.7" y="15.7">12-B1</text>
<text x="48.2" y="24.9">UART_VAUX</text>
<text x="50.8" y="28.4">12-A4</text>
<text x="124.4" y="24.9">UART_VTT</text>
<text x="127" y="28.4">12-B5</text>
<text x="53.3" y="37.6">UART_VDDA</text>
<text x="55.9" y="41.1">12-A1</text>
<text x="61.2" y="52.9">G4</text>
<text x="67.3" y="53.8">VDDA.G4</text>
<text x="61.2" y="57.9">J4</text>
<text x="61.2" y="55.4">H4</text>
<text x="67.3" y="56.3">VDDA.H4</text>
<text x="67.3" y="58.9">VDDA.J4</text>
<text x="107.3" y="57.6">VTT</text>
<text x="114.5" y="56.7">H1</text>
<text x="61.2" y="60.5">K4</text>
<text x="61.2" y="65.6">K1</text>
<text x="67.3" y="61.4">VDDA.K4</text>
<text x="104.1" y="62.7">VSS.F2</text>
<text x="104.1" y="65.2">VSS.H2</text>
<text x="114.5" y="64.3">H2</text>
<text x="114.5" y="61.8">F2</text>
<text x="61.2" y="70.6">L4</text>
<text x="67.3" y="66.5">VDDAUX</text>
<text x="67.3" y="71.6">VDDCAUX</text>
<text x="104.1" y="67.7">VSS.H3</text>
<text x="104.1" y="70.3">VSS.J3</text>
<text x="114.5" y="71.9">K2</text>
<text x="114.5" y="69.4">J3</text>
<text x="114.5" y="66.8">H3</text>
<text x="61.2" y="75.7">F1</text>
<text x="67.3" y="76.6">VDDC.F1</text>
<text x="104.1" y="72.8">VSS.K2</text>
<text x="104.1" y="75.4">VSS.M1</text>
<text x="104.1" y="77.9">VSS.M2</text>
<text x="114.5" y="77">M2</text>
<text x="114.5" y="74.5">M1</text>
<text x="60.6" y="80.8">L13</text>
<text x="60.6" y="83.3">C10</text>
<text x="61.2" y="78.3">L7</text>
<text x="67.3" y="79.2">VDDC.L7</text>
<text x="67.3" y="81.7">VDDC.L13</text>
<text x="104.1" y="80.4">VSS.L8</text>
<text x="104.1" y="83">VSS.L9</text>
<text x="114.5" y="82.1">L9</text>
<text x="114.5" y="79.5">L8</text>
<text x="25.4" y="85.9">UART_3.3V</text>
<text x="27.9" y="89.3">12-C2</text>
<text x="61.2" y="88.4">K3</text>
<text x="61.2" y="85.9">G3</text>
<text x="67.3" y="84.3">VDDC.C10</text>
<text x="67.3" y="86.8">VDDC.G3</text>
<text x="67.3" y="89.3">VDDC.K3</text>
<text x="103.1" y="85.5">VSS.J11</text>
<text x="103.1" y="88.1">VSS.L10</text>
<text x="114" y="87.1">L10</text>
<text x="114" y="84.6">J11</text>
<text x="114.5" y="89.7">D7</text>
<text x="61.2" y="93.5">M3</text>
<text x="67.3" y="94.4">VDDR.M3</text>
<text x="103.1" y="93.1">VSS.D10</text>
<text x="104.1" y="90.6">VSS.D7</text>
<text x="104.1" y="95.7">VSS.N3</text>
<text x="114" y="92.2">D10</text>
<text x="114.5" y="94.8">N3</text>
<text x="60.6" y="98.6">D12</text>
<text x="60.6" y="96">M11</text>
<text x="61.2" y="101.1">C5</text>
<text x="67.3" y="97">VDDR.M11</text>
<text x="67.3" y="99.5">VDDR.D12</text>
<text x="103.1" y="100.8">VSS.E11</text>
<text x="104.1" y="98.2">VSS.E4</text>
<text x="114" y="99.8">E11</text>
<text x="114.5" y="97.3">E4</text>
<text x="61.2" y="103.7">C3</text>
<text x="67.3" y="102">VDDR.C5</text>
<text x="67.3" y="104.6">VDDR.C3</text>
<text x="66" y="108.7">650.40.17958.00</text>
<text x="25.4" y="126.5">+3.3V</text>
<text x="27.9" y="130">10-B6/10-C5/11-A1/11-C4/11-D1</text>
<text x="63.5" y="139.2">UART_3.3V</text>
<text x="66" y="142.7">12-C1</text>
<text x="45.7" y="149.6">1</text>
<text x="49.2" y="148.3">FB3</text>
<text x="54.9" y="149.6">2</text>
<text x="27.9" y="155.7">CU30</text>
<text x="40.6" y="155.7">CU31</text>
<text x="43.9" y="151.9">220Ohm@100MHz</text>
<text x="49.7" y="153.7">2A</text>
<text x="66" y="155.7">CU33A</text>
<text x="78.7" y="155.7">CU33B</text>
<text x="91.4" y="155.7">CU34</text>
<text x="104.1" y="155.7">CU35</text>
<text x="116.8" y="155.7">CU36</text>
<text x="129.5" y="155.7">CU37</text>
<text x="142.2" y="155.7">CU38</text>
<text x="156.2" y="155.7">CU39</text>
<text x="167.6" y="155.7">CU3A</text>
<text x="180.3" y="155.7">CU3B</text>
<text x="193" y="155.7">CU3C</text>
<text x="205.7" y="155.7">CU3D</text>
<text x="25.6" y="159.8">2</text>
<text x="25.6" y="156.2">1</text>
<text x="27.9" y="160.8">10V</text>
<text x="27.9" y="158.3">10uF</text>
<text x="38.3" y="159.8">2</text>
<text x="38.3" y="156.2">1</text>
<text x="40.6" y="160.8">25V</text>
<text x="40.6" y="158.3">1uF</text>
<text x="63.7" y="156.2">1</text>
<text x="63.7" y="159.8">2</text>
<text x="66" y="158.3">100uF</text>
<text x="66" y="160.8">10V</text>
<text x="76.4" y="156.2">1</text>
<text x="76.4" y="159.8">2</text>
<text x="78.7" y="158.3">100uF</text>
<text x="78.7" y="160.8">10V</text>
<text x="89.1" y="156.2">1</text>
<text x="89.1" y="159.8">2</text>
<text x="91.4" y="158.3">10uF</text>
<text x="91.4" y="160.8">10V</text>
<text x="101.8" y="156.2">1</text>
<text x="101.8" y="159.8">2</text>
<text x="104.1" y="158.3">1uF</text>
<text x="104.1" y="160.8">25V</text>
<text x="114.5" y="156.2">1</text>
<text x="114.5" y="159.8">2</text>
<text x="116.8" y="158.3">100nF</text>
<text x="116.8" y="160.8">25V</text>
<text x="127.2" y="156.2">1</text>
<text x="127.2" y="159.8">2</text>
<text x="129.5" y="158.3">10nF</text>
<text x="129.5" y="160.8">25V</text>
<text x="139.9" y="156.2">1</text>
<text x="139.9" y="159.8">2</text>
<text x="142.2" y="158.3">100nF</text>
<text x="142.2" y="160.8">25V</text>
<text x="152.6" y="156.2">1</text>
<text x="152.6" y="159.8">2</text>
<text x="156.2" y="158.3">10nF</text>
<text x="156.2" y="160.8">25V</text>
<text x="165.3" y="156.2">1</text>
<text x="165.3" y="159.8">2</text>
<text x="167.6" y="158.3">100nF</text>
<text x="167.6" y="160.8">25V</text>
<text x="178" y="156.2">1</text>
<text x="178" y="159.8">2</text>
<text x="180.3" y="158.3">10nF</text>
<text x="180.3" y="160.8">25V</text>
<text x="190.7" y="156.2">1</text>
<text x="190.7" y="159.8">2</text>
<text x="193" y="158.3">100nF</text>
<text x="193" y="160.8">25V</text>
<text x="203.4" y="156.2">1</text>
<text x="203.4" y="159.8">2</text>
<text x="205.7" y="158.3">10nF</text>
<text x="205.7" y="160.8">25V</text>
<text x="25.4" y="183.6">+1.8V</text>
<text x="203.2" y="183.6">+1.8V</text>
<text x="27.9" y="187.1">12-A1/12-A3/12-B4/9-D3/9-D4</text>
<text x="205.7" y="187.1">12-A1/12-A3/12-B1/9-D3/9-D4</text>
<text x="50.8" y="196.3">UART_VDDC</text>
<text x="228.5" y="196.3">UART_VTT</text>
<text x="53.3" y="199.8">12-D1</text>
<text x="231.1" y="199.8">12-D3</text>
<text x="31.2" y="209">220Ohm@100MHz</text>
<text x="33" y="206.8">1</text>
<text x="36.5" y="205.5">FB4</text>
<text x="42.2" y="206.8">2</text>
<text x="209" y="209">220Ohm@100MHz</text>
<text x="210.7" y="206.8">1</text>
<text x="214.3" y="205.5">FB7</text>
<text x="219.9" y="206.8">2</text>
<text x="25.6" y="213.4">1</text>
<text x="27.9" y="212.9">CU40</text>
<text x="27.9" y="215.4">1uF</text>
<text x="37" y="210.8">2A</text>
<text x="51" y="213.4">1</text>
<text x="53.3" y="212.9">CU41</text>
<text x="53.3" y="215.4">1uF</text>
<text x="63.7" y="213.4">1</text>
<text x="66" y="212.9">CU42</text>
<text x="66" y="215.4">100nF</text>
<text x="76.4" y="213.4">1</text>
<text x="78.7" y="212.9">CU43</text>
<text x="78.7" y="215.4">10nF</text>
<text x="89.1" y="213.4">1</text>
<text x="91.4" y="212.9">CU44</text>
<text x="91.4" y="215.4">100nF</text>
<text x="101.8" y="213.4">1</text>
<text x="104.1" y="215.4">10nF</text>
<text x="104.1" y="212.9">CU45</text>
<text x="114.5" y="213.4">1</text>
<text x="116.8" y="212.9">CU46</text>
<text x="116.8" y="215.4">100nF</text>
<text x="127.2" y="213.4">1</text>
<text x="129.5" y="212.9">CU47</text>
<text x="129.5" y="215.4">10nF</text>
<text x="139.9" y="213.4">1</text>
<text x="142.2" y="212.9">CU48</text>
<text x="142.2" y="215.4">100nF</text>
<text x="152.6" y="213.4">1</text>
<text x="154.9" y="212.9">CU49</text>
<text x="154.9" y="215.4">10nF</text>
<text x="165.3" y="213.4">1</text>
<text x="167.6" y="215.4">100nF</text>
<text x="167.6" y="212.9">CU4A</text>
<text x="178" y="213.4">1</text>
<text x="180.3" y="215.4">10nF</text>
<text x="180.3" y="212.9">CU4B</text>
<text x="203.4" y="213.4">1</text>
<text x="205.7" y="215.4">1uF</text>
<text x="205.7" y="212.9">CU70</text>
<text x="214.8" y="210.8">2A</text>
<text x="228.8" y="213.4">1</text>
<text x="231.1" y="215.4">1uF</text>
<text x="231.1" y="212.9">CU71</text>
<text x="241.5" y="213.4">1</text>
<text x="243.8" y="215.4">100nF</text>
<text x="243.8" y="212.9">CU72</text>
<text x="254.2" y="213.4">1</text>
<text x="256.5" y="215.4">10nF</text>
<text x="256.5" y="212.9">CU73</text>
<text x="25.6" y="216.9">2</text>
<text x="27.9" y="217.9">25V</text>
<text x="51" y="216.9">2</text>
<text x="53.3" y="217.9">25V</text>
<text x="63.7" y="216.9">2</text>
<text x="66" y="217.9">25V</text>
<text x="76.4" y="216.9">2</text>
<text x="78.7" y="217.9">25V</text>
<text x="89.1" y="216.9">2</text>
<text x="91.4" y="217.9">25V</text>
<text x="101.8" y="216.9">2</text>
<text x="104.1" y="217.9">25V</text>
<text x="114.5" y="216.9">2</text>
<text x="116.8" y="217.9">25V</text>
<text x="127.2" y="216.9">2</text>
<text x="129.5" y="217.9">25V</text>
<text x="139.9" y="216.9">2</text>
<text x="142.2" y="217.9">25V</text>
<text x="152.6" y="216.9">2</text>
<text x="154.9" y="217.9">25V</text>
<text x="165.3" y="216.9">2</text>
<text x="167.6" y="217.9">25V</text>
<text x="178" y="216.9">2</text>
<text x="180.3" y="217.9">25V</text>
<text x="203.4" y="216.9">2</text>
<text x="205.7" y="217.9">25V</text>
<text x="228.8" y="216.9">2</text>
<text x="231.1" y="217.9">25V</text>
<text x="241.5" y="216.9">2</text>
<text x="243.8" y="217.9">25V</text>
<text x="254.2" y="216.9">2</text>
<text x="256.5" y="217.9">25V</text>
<text x="25.4" y="240.8">+1.8V</text>
<text x="27.9" y="244.2">12-A3/12-B1/12-B4/9-D3/9-D4</text>
<text x="152.4" y="240.8">+1.8V</text>
<text x="154.9" y="244.2">12-A1/12-B1/12-B4/9-D3/9-D4</text>
<text x="50.8" y="253.5">UART_VDDA</text>
<text x="53.3" y="256.9">12-D1</text>
<text x="177.8" y="253.5">UART_VAUX</text>
<text x="180.3" y="256.9">12-D1</text>
<text x="33" y="263.9">1</text>
<text x="36.5" y="262.6">FB5</text>
<text x="42.2" y="263.9">2</text>
<text x="159.9" y="263.9">1</text>
<text x="163.5" y="262.6">FB6</text>
<text x="169.1" y="263.9">2</text>
<text x="27.9" y="270">CU50</text>
<text x="31.2" y="266.2">220Ohm@100MHz</text>
<text x="37" y="268">2A</text>
<text x="53.3" y="270">CU51</text>
<text x="66" y="270">CU52</text>
<text x="78.7" y="270">CU53</text>
<text x="91.4" y="270">CU54</text>
<text x="104.1" y="270">CU55</text>
<text x="116.8" y="270">CU56</text>
<text x="129.5" y="270">CU57</text>
<text x="154.9" y="270">CU60</text>
<text x="158.2" y="266.2">220Ohm@100MHz</text>
<text x="164" y="268">2A</text>
<text x="180.3" y="270">CU61</text>
<text x="193" y="270">CU62</text>
<text x="205.7" y="270">CU63</text>
<text x="218.4" y="270">CU64</text>
<text x="231.1" y="270">CU65</text>
<text x="25.6" y="274.1">2</text>
<text x="25.6" y="270.5">1</text>
<text x="27.9" y="275.1">25V</text>
<text x="27.9" y="272.5">1uF</text>
<text x="51" y="274.1">2</text>
<text x="51" y="270.5">1</text>
<text x="53.3" y="275.1">25V</text>
<text x="53.3" y="272.5">1uF</text>
<text x="63.7" y="274.1">2</text>
<text x="63.7" y="270.5">1</text>
<text x="66" y="275.1">25V</text>
<text x="66" y="272.5">100nF</text>
<text x="76.4" y="274.1">2</text>
<text x="76.4" y="270.5">1</text>
<text x="78.7" y="275.1">25V</text>
<text x="78.7" y="272.5">10nF</text>
<text x="89.1" y="274.1">2</text>
<text x="89.1" y="270.5">1</text>
<text x="91.4" y="275.1">25V</text>
<text x="91.4" y="272.5">100nF</text>
<text x="101.8" y="274.1">2</text>
<text x="101.8" y="270.5">1</text>
<text x="104.1" y="275.1">25V</text>
<text x="104.1" y="272.5">10nF</text>
<text x="114.5" y="274.1">2</text>
<text x="114.5" y="270.5">1</text>
<text x="116.8" y="272.5">100nF</text>
<text x="116.8" y="275.1">25V</text>
<text x="127.2" y="274.1">2</text>
<text x="127.2" y="270.5">1</text>
<text x="129.5" y="272.5">10nF</text>
<text x="129.5" y="275.1">25V</text>
<text x="152.6" y="274.1">2</text>
<text x="152.6" y="270.5">1</text>
<text x="154.9" y="275.1">25V</text>
<text x="154.9" y="272.5">1uF</text>
<text x="178" y="274.1">2</text>
<text x="178" y="270.5">1</text>
<text x="180.3" y="275.1">25V</text>
<text x="180.3" y="272.5">1uF</text>
<text x="190.7" y="274.1">2</text>
<text x="190.7" y="270.5">1</text>
<text x="193" y="275.1">25V</text>
<text x="193" y="272.5">100nF</text>
<text x="203.4" y="274.1">2</text>
<text x="203.4" y="270.5">1</text>
<text x="205.7" y="275.1">25V</text>
<text x="205.7" y="272.5">10nF</text>
<text x="216.1" y="274.1">2</text>
<text x="216.1" y="270.5">1</text>
<text x="218.4" y="275.1">25V</text>
<text x="218.4" y="272.5">100nF</text>
<text x="228.8" y="274.1">2</text>
<text x="228.8" y="270.5">1</text>
<text x="231.1" y="275.1">25V</text>
<text x="231.1" y="272.5">10nF</text>
</g>
</svg>
